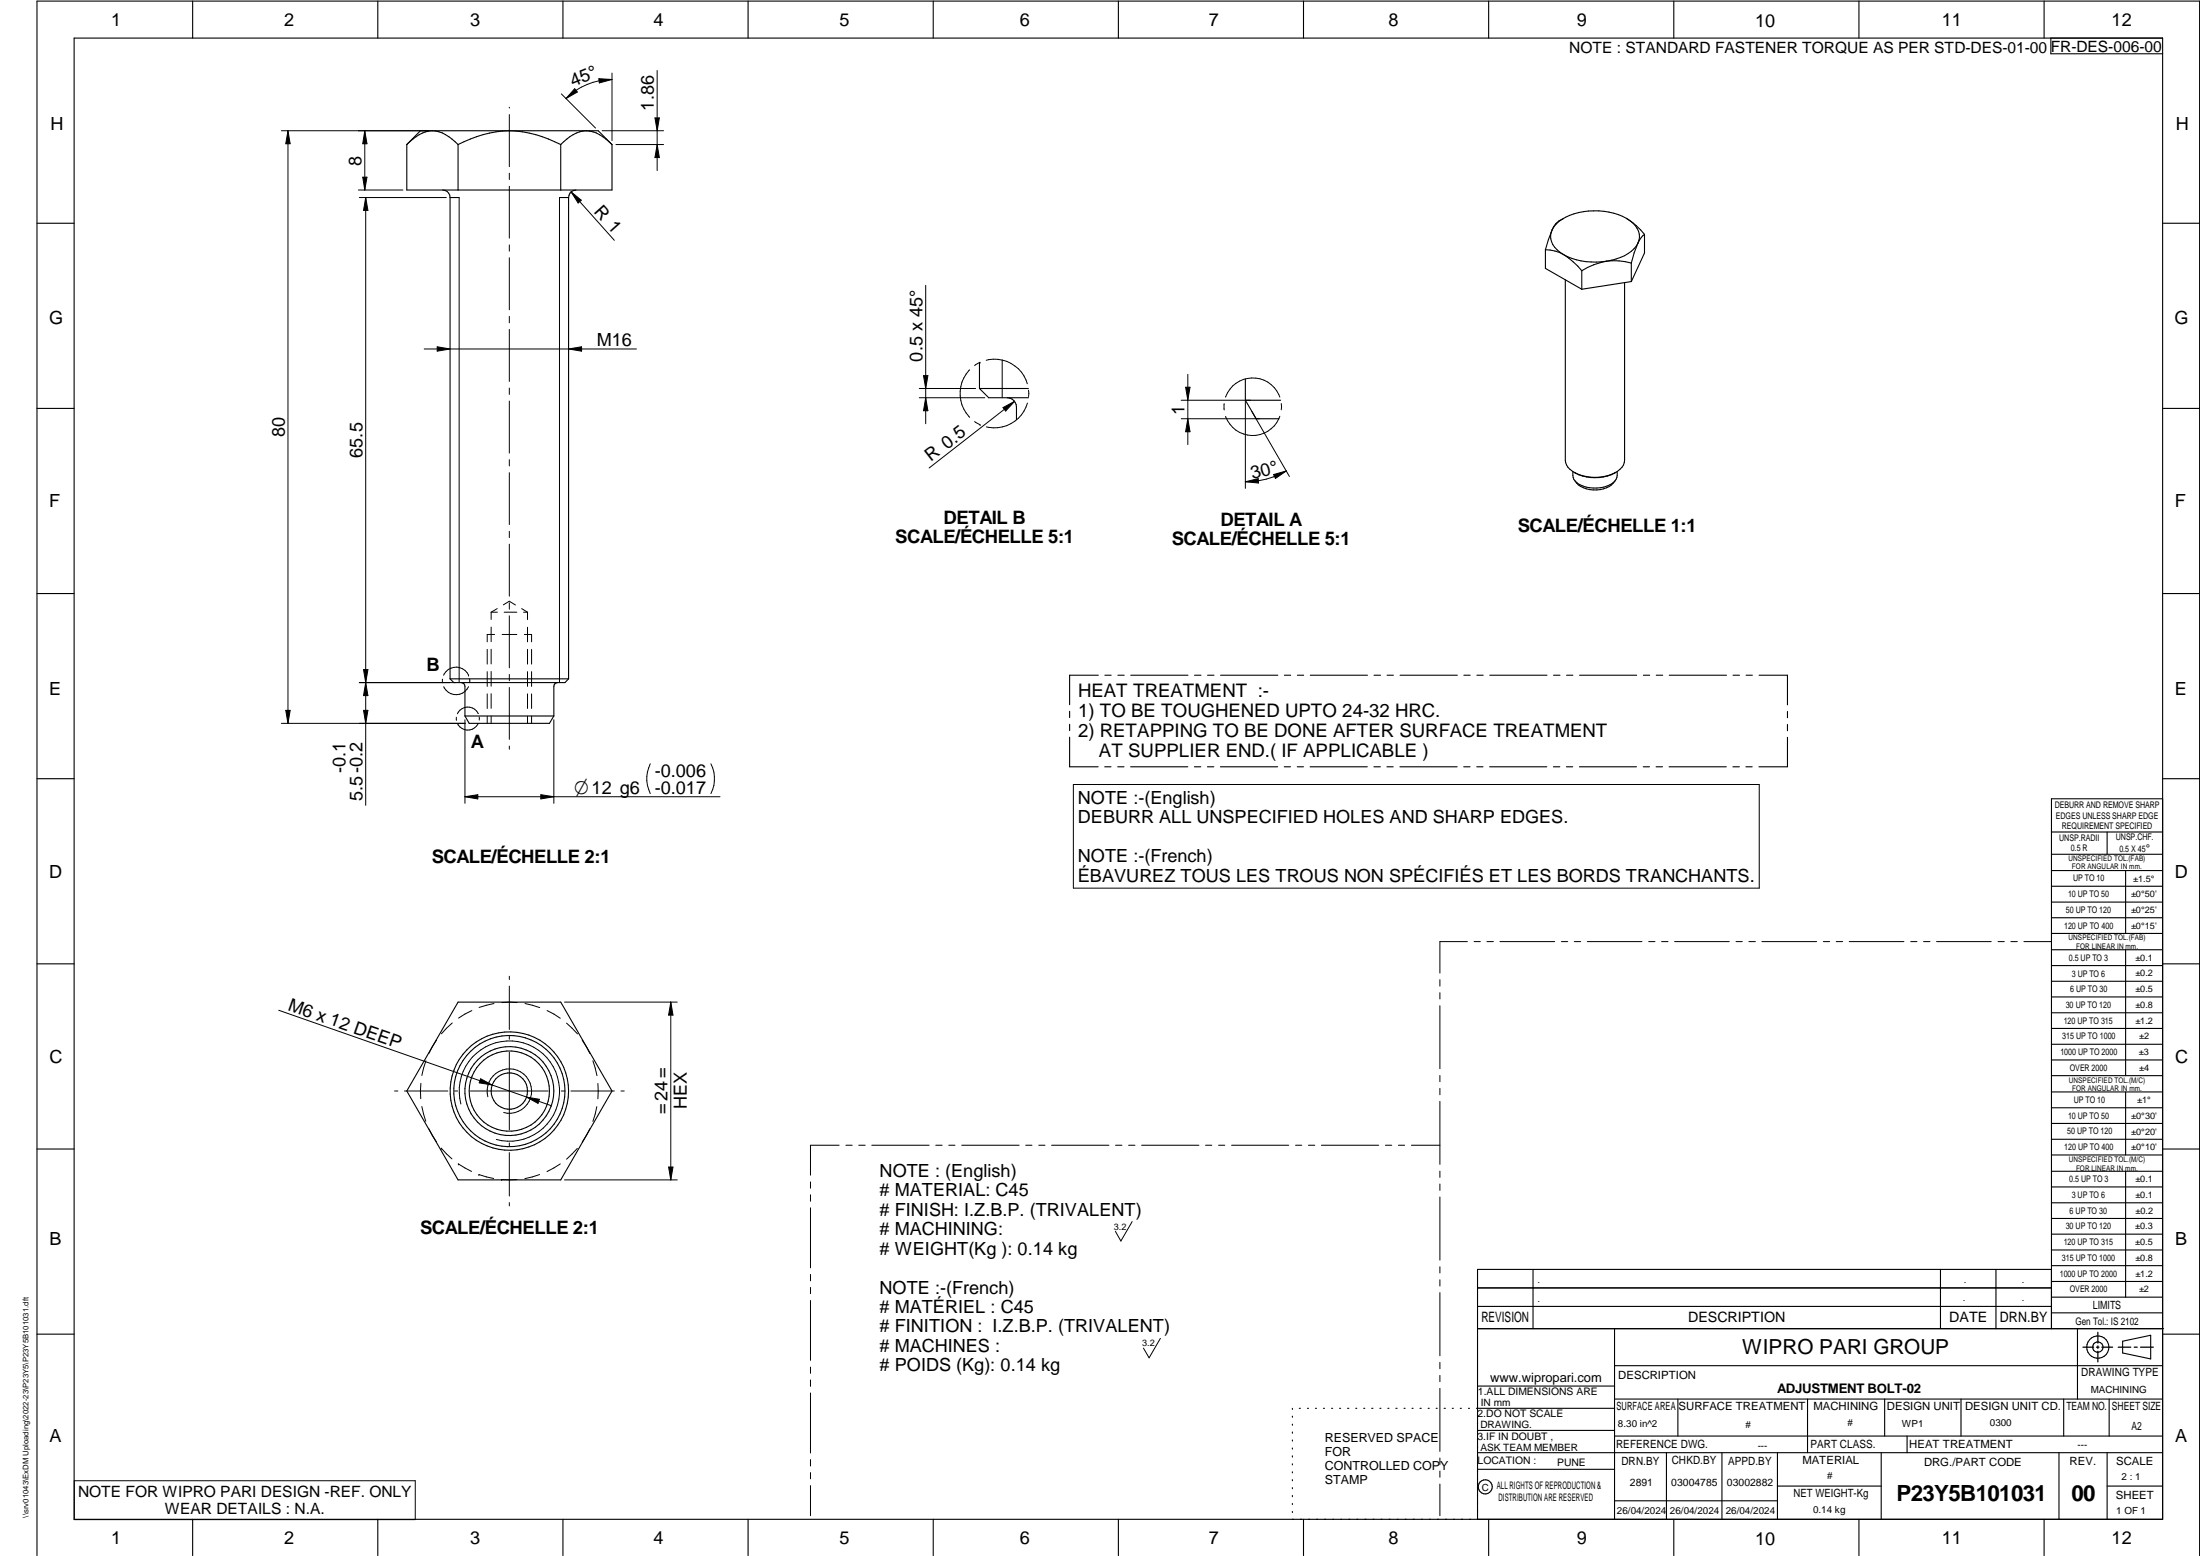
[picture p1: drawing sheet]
<svg xmlns="http://www.w3.org/2000/svg" width="594mm" height="420mm" viewBox="0 0 594 420" stroke-linecap="round" stroke-linejoin="round" font-family="sans-serif">
<g fill="none" stroke="#000" stroke-width=".3">
<path d="M20 10.3h564v400h-564zM52 .3v10M102 .3v10M152 .3v10M202 .3v10M252 .3v10M302 .3v10M352 .3v10M402 .3v10M452 .3v10M502 .3v10M552 .3v10"/>
<path d="M553.8 10.3v4.2h30.2M109.8 39v12.3h55.5v-12.3M123.7 39a10.7 10.7 0 0 0-7-3.7 10.5 10.5 0 0 0-6.9 3.7M123.7 39v12.3M137.5 35.3a31.5 31.5 0 0 0-13.8 3.7M137.5 35.3a31.5 31.5 0 0 1 13.9 3.7M137.5 35.3h-24l-3.7 3.7M137.5 35.3h24l3.8 3.7M151.4 39v12.3M165.3 39a9.9 9.9 0 0 0-7.9-3.6 11.1 11.1 0 0 0-6 3.6M119.5 51.3a1.97 1.97 0 0 1 2 2M121.5 53.3v130"/>
<path d="M121.5 53.3h2.5M151.1 53.3h2.4M153.5 53.3v130M155.5 51.3a2.03 2.03 0 0 0-2 2M422.2 59a5.2 5.2 0 0 0-3.1 3.1M439.2 59a18.7 18.7 0 0 1 4.9 4.3M439.2 59a18.3 18.3 0 0 0-18.3 .9l-1.3 1.4-.5 .8M439.2 59a5.6 5.6 0 0 1 3.4 5.9l-.3 .8M10 60.3h10M417.3 67.4v5.1l9.8 5.6M417.3 67.4a11.1 11.1 0 0 1 6 1.9 18.7 18.7 0 0 0 10.5 1.2M419.1 62.1l-1.8 5.3"/>
<path d="M419.1 62.1a4.9 4.9 0 0 0 2.2 6.1l.9 .5a21.3 21.3 0 0 1 4.9 4.4M422.7 75.6v48.7a3.8 3.8 0 0 0 2 3M427.1 73.1v5M433.8 70.5a19 19 0 0 0-6.7 2.6M433.8 70.5a16.8 16.8 0 0 1 6.7 .5M438.7 76.3v48a3.5 3.5 0 0 1-2 3M440.5 76l-13.4 2.1M440.5 71v5M442.3 65.7l-1 2.6-.8 2.7M442.3 65.7a10.1 10.1 0 0 1-7.2 4.6l-1.3 .2M444.1 63.3v5l-3.6 7.7M444.1 63.3a5.5 5.5 0 0 0-1.8 2.4"/>
<path d="M584 60.3h10M264.5 97.9v7M10 110.3h10M264.5 104.9l2.5 2.5h10.7M264.5 104.9h13.2M272 107.4a2.53 2.53 0 0 1 2.5 2.5v3.4M336.3 108.1l2.9 5h6.1M336.3 108.1h9.5M336.3 102.3v5.8M584 110.3h10M424.7 127.3a12.1 12.1 0 0 0 12 0M424.7 127.3a3.3 3.3 0 0 0 2.7 3.9 8.8 8.8 0 0 0 8.6-1.2 3.1 3.1 0 0 0 .7-2.7"/>
<path d="M425.1 127.6a11.7 11.7 0 0 0 11.3 0M425.2 129.8a6.6 6.6 0 0 0 6.9 2.4l.9-.2a5 5 0 0 0 3.2-2.2M10 160.3h10M584 160.3h10M121.5 183.3l1 1h30.1l.9-1M121.5 183.3h32M124.5 184.3a1.01 1.01 0 0 1 1.1 1v8M125.6 193.3l1.1 2h21.7l1.2-2M125.6 193.3h24M150.5 184.3a1.01 1.01 0 0 0-.9 1v8M288.8 192.1v1.7M288.8 195.6v1.7"/>
<path d="M288.8 199.1v8h7.7M296.6 182.3h-7.8v8M298.4 182.3h1.7M301.9 182.3h1.7M305.3 182.3h15.5M322.6 182.3h1.7M326.1 182.3h1.7M329.6 182.3h15.5M346.8 182.3h1.7M350.3 182.3h1.7M353.8 182.3h15.5M371 182.3h1.8"/>
<path d="M374.6 182.3h1.7M378.1 182.3h15.4M395.3 182.3h1.7M398.8 182.3h1.7M402.3 182.3h15.4M419.5 182.3h1.8M423 182.3h1.7M426.5 182.3h15.5M443.8 182.3h1.7M447.2 182.3h1.8M450.8 182.3h15.4M468 182.3h1.7"/>
<path d="M471.5 182.3h1.7M475 182.3h7.7v8M482.7 199.1v8h-7.7M482.7 192.1v1.7M482.7 195.6v1.7M10 210.3h10M298.3 207.1h1.7M301.8 207.1h1.7M305.3 207.1h15.5M322.5 207.1h1.8M326 207.1h1.8M329.6 207.1h15.4"/>
<path d="M346.8 207.1h1.7M350.3 207.1h1.7M353.8 207.1h15.4M371 207.1h1.7M374.5 207.1h1.7M378 207.1h15.5M395.3 207.1h1.7M398.8 207.1h1.7M402.2 207.1h15.5M419.5 207.1h1.7M423 207.1h1.7M426.5 207.1h15.4"/>
<path d="M443.7 207.1h1.7M447.2 207.1h1.7M450.7 207.1h15.5M467.9 207.1h1.8M471.5 207.1h1.7M584 215.7h-30v143.1M584 210.3h10M554 224.7h30M554 230.7h30M554 235.1h30M554 239.3h30M569 224.7v6"/>
<path d="M574 235.1v17M554 243.6h30M554 247.8h30M554 252.1h30M554 256.5h30M574 256.5v33.9M10 260.3h10M123.7 270.6h27.7l13.9 24-13.9 24h-27.7l-13.9-24zM554 260.7h30M554 265h30M554 269.2h30M554 273.5h30"/>
<path d="M554 277.7h30M584 260.3h10M554 282h30M554 286.2h30M554 290.4h30M554 294.9h30M554 299.1h30M574 294.9v17M10 310.3h10M554 303.4h30M554 307.6h30M554 311.9h30"/>
<path d="M554 316.3h30M574 316.3v34M584 310.3h10M554 320.5h30M554 324.8h30M554 329h30M554 333.2h30M554 337.5h30M399 358.8h185.2M399 352.8h155M399 347.8h155M414 342.8v16"/>
<path d="M436 358.8v51.5M524 342.8v16M539 342.8v16M554 341.8h30M554 346h30M554 350.3h30M554 354.5h30M554 342.8h-155v67.5M561 358.8v19M10 360.3h10M399 374.3h37M436 377.8h148"/>
<path d="M453.1 377.8v10M488.1 377.8v14.5M508.9 377.8v10M529.5 377.8v10M557.3 377.8v10M569.5 377.8v10M573.2 362.2l7.6-1.6v6.3l-7.6-1.6zM584 368.8h-148M584 360.3h10M349 380.3v.3M349 382.4v.3M349 384.6v.3"/>
<path d="M349 386.7v.3M349 388.8v.3M349 391v.3M349 393.1v.3M349 395.3v.3M349 397.4v.3M349 399.5v.3M350.9 380.3h.2M353.1 380.3h.2M355.2 380.3h.3M357.4 380.3h.3M359.6 380.3h.3"/>
<path d="M361.7 380.3h.3M363.9 380.3h.3M366.1 380.3h.3M368.3 380.3h.2M370.4 380.3h.3M372.6 380.3h.3M374.8 380.3h.3M376.9 380.3h.4M379.1 380.3h.3M381.3 380.3h.3M383.4 380.3h.4M385.6 380.3h.3"/>
<path d="M387.8 380.3h.3M390 380.3h.3M392.2 380.3h.3M394.3 380.3h.3M396.5 380.3h.3M398.7 380.3h37.3M399 396.7h37M399 392.3h185M399 386.2h37M436 387.8h148M450 392.3v18M465 392.3v18"/>
<path d="M480 392.3v18M508 392.3v18M515 387.8v4.5M556 392.3v18M569 392.3v18M52 410.3v9.7M102 410.3v9.7M152 410.3v9.7M202 410.3v9.7M252 410.3v9.7M302 410.3v9.7M349 401.7v.3"/>
<path d="M349 403.8v.4M349 406v.3M349 408.1v.3M352 410.3v9.7M402 410.3v9.7M436 405.3h44M452 410.3v9.7M480 401.3h28M502 410.3v9.7M552 410.3v9.7M569 401.3h15M10 420v-419.7h584v419.7"/>
<circle cx="137.5" cy="294.6" r="10.8"/>
<circle cx="137.5" cy="294.6" r="16"/>
<circle cx="137.5" cy="294.6" r="4.9"/>
<circle cx="137.5" cy="294.6" r="12"/>
<circle cx="137.6" cy="294.6" r="15"/>
<circle cx="566.5" cy="363.7" r="1.39"/>
<circle cx="566.5" cy="363.8" r="3"/>
<circle cx="401.1" cy="401.5" r="1.9"/>
</g>
<g fill="none" stroke="#000" stroke-width=".27">
<path d="M165.3 19.7v18.3M177.5 19v27.1M76 35.3h39.7M77.8 35.3l.6 3.5h-1.2zM77.8 35.3v160M98.5 35.3v16M98.5 35.3l.6 3.5h-1.1zM137.5 29v.2M137.5 30.9v14.1M151.6 25.4l9.2 9.2M155.2 24l.7 .8-3.1 1.8zM161.7 21.3l3.6 .2-3.5 .9z"/>
<path d="M162.6 35.3h16.6M165.3 21.5a17.7 17.7 0 0 0-12.5 5.1M166.3 39h12.9M176.9 31.8h1.1l-.5 3.5zM177.5 39l.5 3.5h-1.1zM96.8 51.3h12M97 53.3h23.5M98 47.8h1.1l-.6 3.5zM98.8 53.3l.5 3.5h-1.1zM98.8 53.3v164.2M124 53.3v131M137.5 46.8v1.7"/>
<path d="M137.5 50.3v14M151.1 53.3v131M154.2 51.8l2.8 2.3-.9 .7zM154.2 51.8l11.7 13.1M137.5 66.1v1.7M137.5 69.6v14.1M250 77v37.4M114.5 94.2h57.4M118.1 93.6l3.4 .6-3.4 .6zM137.5 85.4v1.8M137.5 88.9v14.1M153.5 94.2l3.5-.6v1.2z"/>
<path d="M261.8 99.9a9.3 9.3 0 0 0 0 12.8M264.6 97.8h.1M264.6 97.8l-1.4 .9M270.6 97.2v10.2M270.7 97.2a9 9 0 0 1 6.7 6.4M270.7 97.2a8.6 8.6 0 0 0-4.4 .1M137.5 104.8v1.7M137.5 108.3v14M248.2 104.9h15.2M248.2 107.4h17.7M249.4 101.4h1.2l-.6 3.5zM250 107.4l.6 3.5h-1.2z"/>
<path d="M263.2 113.8l1.4 .9M264.7 114.7h.1M270.8 110.1l3.2-1.7-2.4 2.6zM274 108.4l-23.1 18M277.4 108.8a9.3 9.3 0 0 1-11 6.5M277.7 105.4v1.7M319 108.1h18.7M319 113.1h21.1M320.2 104.6h1.1l-.5 3.5zM320.8 101.1v19M320.8 113.1l.5 3.5h-1.1zM330.6 109v1.7"/>
<path d="M336.3 108.4v23.5M338 111.1l10.2 17.6M345.6 107.2a7.8 7.8 0 0 0-7.3-5.1 7.8 7.8 0 0 0-7.3 5.1M345.6 112.4a7.8 7.8 0 0 1-7.3 5.2 7.8 7.8 0 0 1-7.3-5.2M346 109v1.7M137.5 124.1v1.7M137.5 127.6v14M336.3 130.1l3.5-.9v1.2zM343.9 128.1l3.4-.9-2.9 2zM347.3 127.2a21.7 21.7 0 0 1-11 2.9M137.5 143.5v1.7M137.5 146.9v14.1"/>
<path d="M131.6 175.3v4M132.6 165.3h1.7M132.6 175.3v4M132.6 165.3v2M132.6 169.3v4M133.6 171.3h-2v2M134.3 164.3l-1.7 1M135.6 171.3h4M135.9 163.3l1.6-1 1.7 1.1M136.1 165.3h3.5M137.5 162.8v1.7M137.5 166.3v14"/>
<path d="M140.9 164.3l1.5 1M141.4 165.3h1M141.6 171.3h1.9v2M142.4 175.3v4M142.4 165.3v2M142.4 169.4v3.9M143.5 175.3v4M76 195.3h49.6M77.2 191.8h1.2l-.6 3.5zM97 184.3h26M98.2 191.8h1.1l-.5 3.5zM98.2 180.8h1.1l-1.1 7h1.1z"/>
<path d="M119.5 183.4v1M119.8 185.4a3.7 3.7 0 0 0 3.4 2.2 3.7 3.7 0 0 0 3.3-2.2M123.2 193.7l.1 .8M123.5 195.3a3.1 3.1 0 0 0 2.8 1.9 3.1 3.1 0 0 0 2.9-1.9M125.6 194.4v22.5M126.5 182.3a3.7 3.7 0 0 0-3.4-2.2 3.7 3.7 0 0 0-3.3 2.2M126.5 182.3h.1M126.8 183.3v1M129.2 192.7a3.1 3.1 0 0 0-2.9-1.8 3.1 3.1 0 0 0-2.8 1.8M129.4 193.6v.8M131.6 181.4v3.9M131.6 187.4v3.9"/>
<path d="M131.6 193.4v1.9M132.6 181.3v4M132.6 187.3v4M132.6 193.3v2M137.5 182.1v1.7M137.5 185.6v14M142.4 181.4v3.9M142.4 187.4v3.9M142.4 193.4v1.9M143.5 181.4v3.9M143.5 187.4v3.9M143.5 193.4v1.9"/>
<path d="M149.6 194.4v22.5M125.6 215.1l3.4-.5v1.1zM125.6 215.1h68.8M137.5 201.5v.8M146 214.6l3.6 .5-3.6 .6zM175.6 206.2a9 9 0 0 0 0 8.1M192 206.2a9 9 0 0 1 0 8.1M289.8 211.8h185.3v28h-185.3zM396.2 254.3h-7.4v8.5M398.1 254.3h1.6M401.5 254.3h1.8M405 254.3h14.8"/>
<path d="M421.6 254.3h1.7M425.1 254.3h1.7M428.6 254.3h14.8M445.2 254.3h1.7M448.7 254.3h1.7M452.2 254.3h14.8M468.8 254.3h1.7M472.3 254.3h1.7M475.8 254.3h14.8M492.4 254.3h1.7M495.8 254.3h1.8M499.4 254.3h14.7"/>
<path d="M516 254.3h1.6M519.4 254.3h1.8M522.9 254.3h14.8M539.5 254.3h1.7M543 254.3h1.7M546.5 254.3h7.4M75.3 272.8l73.5 25.7M122.1 276.2l-2.9 2.9M127.4 272.9l-3.6 2M133.4 271l-4 1M135.5 270.7h4.2M137.5 263.6v.9"/>
<path d="M137.5 266.3v11.7M137.5 279.8v.8M141.8 271l3.9 1.1M147.7 272.9l3.6 2.1M152.4 270.6h30.5M153 276.3l2.9 2.9M181.1 270.6l.6 3.5h-1.2zM181.1 270.6v48M388.8 264.5v1.8M388.8 268.1v1.6M388.8 271.6v17M106.5 294.6h.9"/>
<path d="M109.2 294.6h11.7M113.7 292.5l-.1 4.2M113.9 298.8l1.1 4M115 286.4l-1.1 4M117.9 280.8l-2.1 3.6M122.7 294.6h.9M124.5 298.1a13.5 13.5 0 0 1 11.9-17 13.5 13.5 0 0 1 14.6 14.7 13.5 13.5 0 0 1-17 11.9M127 294.6h21M129.8 291.3l3.1 1.7-3.5-.6zM131.7 296.2a6 6 0 0 1 5.3-7.6 6 6 0 0 1 6.5 6.5 6 6 0 0 1-7.5 5.3M137.5 284.1v21M142.2 296.2l3.5 .6-.4 1.1z"/>
<path d="M151.5 294.6h.9M154.2 294.6h11.7M157.2 280.9l2.1 3.6M160.1 286.4l1.1 4M161.2 298.8l-1.1 4M161.5 292.6v4.1M167.7 294.6h.9M388.8 290.4v1.7M388.8 293.9v1.7M388.8 297.4v17M115.8 304.8l2 3.5M119.2 310l2.8 2.9"/>
<path d="M119.2 310h.1M123.8 314.3h.1M123.8 314.3l3.5 2M129.3 317.2h.1M129.3 317.2l4 1M135.5 318.5h.1M137.5 308.6v.9M137.5 311.2v11.8M139.6 318.5h-4.1M145.7 317.2l-4 1.1M151.3 314.3l-3.6 2.1M152.4 318.6h30.5"/>
<path d="M155.9 310.1l-2.9 2.9M159.3 304.8l-2.1 3.6M180.5 315.1h1.2l-.6 3.5zM218.9 319.2v1.6M226.6 309.2h-7.7v8.1M228.4 309.2h1.7M231.9 309.2h1.7M235.4 309.2h15.5M252.7 309.2h1.7M256.2 309.2h1.7M259.7 309.2h15.5M277 309.2h1.7"/>
<path d="M280.5 309.2h1.7M284 309.2h15.5M301.2 309.2h1.8M304.8 309.2h1.7M308.3 309.2h15.5M325.5 309.2h1.7M329.1 309.2h1.6M332.6 309.2h15.4M349.8 309.2h1.7M353.3 309.2h1.7M356.8 309.2h15.5M374.1 309.2h1.7"/>
<path d="M377.6 309.2h1.7M381.1 309.2h7.7M388.8 316.2v1.7M388.8 319.7v1.7M137.5 324.7v.9M218.9 322.6v1.8M218.9 326.1v16.2M305.7 329.9l-3 5.2-1.5-2.6M388.8 323.2v17.1M218.9 344.1v1.8M218.9 347.6v1.7M218.9 351.2v16.1"/>
<path d="M388.8 342.1v1.6M388.8 345.6v1.7M388.8 349v17.1M218.9 369.1v1.7M218.9 372.6v1.8M218.9 376.1v16.2M313.3 361.4l-3 5.2-1.5-2.6M388.8 367.9v1.7M388.8 371.4v1.7M388.8 374.9v17M20.1 399.8h92v10.5h-92zM218.9 394.1v1.8"/>
<path d="M218.9 397.6v1.7M388.8 393.7v1.7M388.8 397.2v1.7M218.9 401.2v8.1M388.8 400.7v8.6"/>
</g>
<path d="M566.5 359.7v3M562.5 363.8h2.9M566.1 363.8h.7M566.5 363.4v.7M566.5 364.9v2.8M567.6 363.8h2.9M572 363.8h3.4M576.3 363.8h.8M578 363.8h3.5" fill="none" stroke="#000" stroke-width=".34"/>
<g fill="#000">
<path d="M77.8 35.3l.6 3.5h-1.2zM98.5 35.3l.6 3.5h-1.1zM155.2 24l.7 .8-3.1 1.8zM161.7 21.3l3.6 .2-3.5 .9zM176.9 31.8h1.1l-.5 3.5zM98 47.8h1.1l-.6 3.5zM98.8 53.3l.5 3.5h-1.1zM154.2 51.8l2.8 2.3-.9 .7zM177.5 39l.5 3.5h-1.1zM118.1 93.6l3.4 .6-3.4 .6zM153.5 94.2l3.5-.6v1.2zM250 107.4l.6 3.5h-1.2z"/>
<path d="M249.4 101.4h1.2l-.6 3.5zM270.8 110.1l3.2-1.7-2.4 2.6zM320.8 113.1l.5 3.5h-1.1zM320.2 104.6h1.1l-.5 3.5zM336.3 130.1l3.5-.9v1.2zM343.9 128.1l3.4-.9-2.9 2zM77.2 191.8h1.2l-.6 3.5zM98.2 191.8h1.1l-.5 3.5zM98.8 184.3l.5 3.5h-1.1zM98.2 180.8h1.1l-.5 3.5zM125.6 215.1l3.4-.5v1.1zM146 214.6l3.6 .5-3.6 .6z"/>
<path d="M181.1 270.6l.6 3.5h-1.2zM129.8 291.3l3.1 1.7-3.5-.6zM142.2 296.2l3.5 .6-.4 1.1zM180.5 315.1h1.2l-.6 3.5z"/>
</g>
<g font-size="6">
<text x="512.1" y="405.2">P23Y5B101031</text>
<text x="559.4" y="405.2">00</text>
</g>
<text font-size="5.6" x="470.5" y="365.5">WIPRO PARI GROUP</text>
<text font-size="5.4" x="155.1" y="214.3">O12 g6</text>
<g font-size="5">
<text x="254.8" y="141.5">DETAIL B</text>
<text x="329.6" y="142">DETAIL A</text>
<text x="409.9" y="143.6">SCALE/ÉCHELLE 1:1</text>
<text x="241.8" y="146.7">SCALE/ÉCHELLE 5:1</text>
<text x="316.4" y="147.2">SCALE/ÉCHELLE 5:1</text>
<text x="115.1" y="181.2">B</text>
<text x="291.1" y="188.2">HEAT TREATMENT :-</text>
<text x="291.1" y="193.6">1) TO BE TOUGHENED UPTO 24-32 HRC.</text>
<text x="127.1" y="202.1">A</text>
<text x="291.1" y="199.1">2) RETAPPING TO BE DONE AFTER SURFACE TREATMENT</text>
<text x="296.7" y="204.4">AT SUPPLIER END.( IF APPLICABLE )</text>
<text x="116.6" y="233">SCALE/ÉCHELLE 2:1</text>
<text x="113.4" y="333.2">SCALE/ÉCHELLE 2:1</text>
</g>
<g font-size="4.9">
<text x="30" y="6.9">1</text>
<text x="76.7" y="6.9">2</text>
<text x="127" y="6.9">3</text>
<text x="176.5" y="6.9">4</text>
<text x="226.7" y="6.9">5</text>
<text x="275.4" y="6.9">6</text>
<text x="326.4" y="6.9">7</text>
<text x="375" y="6.9">8</text>
<text x="425.8" y="6.9">9</text>
<text x="473.9" y="7.3">10</text>
<text x="524.3" y="6.9">11</text>
<text x="570.2" y="6.9">12</text>
<text x="154.8" y="23.4" transform="rotate(-22 154.8 23.4)">45°</text>
<text x="176.6" y="29.9" transform="rotate(-90 176.6 29.9)">1.86</text>
<text x="13.6" y="35.1">H</text>
<text x="587.6" y="35.1">H</text>
<text x="97.7" y="44.7" transform="rotate(-90 97.7 44.7)">8</text>
<text x="160.2" y="57.2" transform="rotate(48 160.2 57.2)">R 1</text>
<text x="13.2" y="87.5">G</text>
<text x="587.2" y="87.5">G</text>
<text x="161.2" y="93.3">M16</text>
<text x="249.1" y="97.7" transform="rotate(-90 249.1 97.7)">0.5 x 45°</text>
<text x="319.9" y="111.9" transform="rotate(-90 319.9 111.9)">1</text>
<text x="76.9" y="118.1" transform="rotate(-90 76.9 118.1)">80</text>
<text x="97.9" y="123.6" transform="rotate(-90 97.9 123.6)">65.5</text>
<text x="251.4" y="124.9" transform="rotate(-38 251.4 124.9)">R 0.5</text>
<text x="338.2" y="129.5" transform="rotate(-15 338.2 129.5)">30°</text>
<text x="13.2" y="137">F</text>
<text x="587.2" y="137">F</text>
<text x="13.2" y="187.6">E</text>
<text x="587.2" y="187.6">E</text>
<text x="93.3" y="208.7" transform="rotate(-90 93.3 208.7)">-0.1</text>
<text x="176.8" y="209.7">-0.006</text>
<text x="176.8" y="214.3">-0.017</text>
<text x="97.9" y="216.2" transform="rotate(-90 97.9 216.2)">5.5-0.2</text>
<text x="291.1" y="217.1">NOTE :-(English)</text>
<text x="291.1" y="222.3">DEBURR ALL UNSPECIFIED HOLES AND SHARP EDGES.</text>
<text x="291.1" y="232.8">NOTE :-(French)</text>
<text x="13.2" y="237">D</text>
<text x="291.1" y="238.1">ÉBAVUREZ TOUS LES TROUS NON SPÉCIFIÉS ET LES BORDS TRANCHANTS.</text>
<text x="587.2" y="237">D</text>
<text x="77.5" y="272.7" transform="rotate(19 77.5 272.7)">M6 x 12 DEEP</text>
<text x="13.4" y="287.1">C</text>
<text x="587.4" y="287.1">C</text>
<text x="185.5" y="299.6" transform="rotate(-90 185.5 299.6)">HEX</text>
<text x="180.2" y="300.9" transform="rotate(-90 180.2 300.9)">=24=</text>
<text x="237.5" y="317.8">NOTE : (English)</text>
<text x="237.5" y="323"># MATERIAL: C45</text>
<text x="237.5" y="328.3"># FINISH: I.Z.B.P. (TRIVALENT)</text>
<text x="237.5" y="333.5"># MACHINING:</text>
<text x="13.4" y="336.2">B</text>
<text x="237.5" y="338.8"># WEIGHT(Kg ): 0.14 kg</text>
<text x="587.4" y="336.2">B</text>
<text x="237.5" y="349.3">NOTE :-(French)</text>
<text x="237.5" y="354.5"># MATÉRIEL : C45</text>
<text x="237.5" y="359.8"># FINITION : I.Z.B.P. (TRIVALENT)</text>
<text x="237.5" y="365"># MACHINES :</text>
<text x="237.5" y="370.3"># POIDS (Kg): 0.14 kg</text>
<text x="13.4" y="389.3">A</text>
<text x="587.4" y="389.3">A</text>
<text x="30" y="416.9">1</text>
<text x="76.7" y="416.9">2</text>
<text x="127" y="416.9">3</text>
<text x="176.5" y="416.9">4</text>
<text x="226.7" y="416.9">5</text>
<text x="275.4" y="416.9">6</text>
<text x="326.4" y="416.9">7</text>
<text x="375" y="416.9">8</text>
<text x="425.8" y="416.9">9</text>
<text x="473.9" y="417.3">10</text>
<text x="524.3" y="416.9">11</text>
<text x="570.2" y="416.9">12</text>
</g>
<g font-size="4.2">
<text x="423.7" y="14.3">NOTE : STANDARD FASTENER TORQUE AS PER STD-DES-01-00</text>
<text x="553.8" y="14">FR-DES-006-00</text>
<text x="21.1" y="404.3">NOTE FOR WIPRO PARI DESIGN -REF. ONLY</text>
<text x="44.5" y="408.8">WEAR DETAILS : N.A.</text>
</g>
<g font-size="3.9">
<text x="400" y="357.1">REVISION</text>
<text x="455.9" y="357.1">DESCRIPTION</text>
<text x="526.4" y="357.1">DATE</text>
<text x="540" y="357.1">DRN.BY</text>
</g>
<text font-size="3.6" x="479.9" y="376.1">ADJUSTMENT BOLT-02</text>
<text font-size="3.5" x="402.4" y="373.3">www.wipropari.com</text>
<g font-size="3.4">
<text x="357.8" y="389.5">RESERVED SPACE</text>
<text x="357.8" y="393.3">FOR</text>
<text x="357.8" y="397">CONTROLLED COPY</text>
<text x="357.8" y="400.8">STAMP</text>
</g>
<g font-size="3.1">
<text x="565.1" y="353.5">LIMITS</text>
<text x="562" y="371.7">DRAWING TYPE</text>
<text x="437" y="372.3">DESCRIPTION</text>
<text x="436.5" y="380.8">SURFACE AREA</text>
<text x="453.3" y="380.8">SURFACE TREATMENT</text>
<text x="489.7" y="380.8">MACHINING</text>
<text x="509.5" y="380.8">DESIGN UNIT</text>
<text x="530.6" y="380.8">DESIGN UNIT CD.</text>
<text x="558" y="380.6">TEAM NO.</text>
<text x="570.3" y="380.7">SHEET SIZE</text>
<text x="575.6" y="386.1">A2</text>
<text x="436.4" y="391.1">REFERENCE DWG.</text>
<text x="437.8" y="395.5">DRN.BY</text>
<text x="451.4" y="395.4">CHKD.BY</text>
<text x="466.6" y="395.5">APPD.BY</text>
<text x="486.7" y="395.4">MATERIAL</text>
<text x="488.9" y="390.9">PART CLASS.</text>
<text x="515.6" y="390.9">HEAT TREATMENT</text>
<text x="519.6" y="395.9">DRG./PART CODE</text>
<text x="558.9" y="395.5">REV.</text>
<text x="571.4" y="395.6">SCALE</text>
<text x="484.3" y="404.2">NET WEIGHT-Kg</text>
<text x="571.4" y="404.7">SHEET</text>
</g>
<text font-size="3" x="579.5" y="230.1">°</text>
<g font-size="2.8">
<text x="560.4" y="357.7">Gen Tol.: IS 2102</text>
<text x="399.1" y="376.6">1.ALL DIMENSIONS ARE</text>
<text x="399" y="382.7">2.DO NOT SCALE</text>
<text x="399" y="388.7">3.IF IN DOUBT ,</text>
<text x="399" y="395.4">LOCATION :</text>
<text x="420.5" y="396">PUNE</text>
<text x="404.2" y="402">ALL RIGHTS OF REPRODUCTION &amp;</text>
<text x="440.1" y="401.2">2891</text>
<text x="451.3" y="401.2">03004785</text>
<text x="466.3" y="401.2">03002882</text>
<text x="404.7" y="405.4">DISTRIBUTION ARE RESERVED</text>
</g>
<g font-size="2.7">
<text x="564.6" y="376.2">MACHINING</text>
<text x="399.9" y="379.7">IN mm</text>
<text x="399.7" y="385.7">DRAWING.</text>
<text x="436.9" y="385.4">8.30 in^2</text>
<text x="471.4" y="385.5">#</text>
<text x="498.9" y="385">#</text>
<text x="513.6" y="385.3">WP1</text>
<text x="537.3" y="385.1">0300</text>
<text x="399.7" y="391.8">ASK TEAM MEMBER</text>
<text x="474.6" y="391.2">---</text>
<text x="561" y="391.1">---</text>
<text x="493.4" y="399.5">#</text>
<text x="572.8" y="399.7">2 : 1</text>
<text x="400.1" y="402.5">C</text>
<text x="436.6" y="408.7">26/04/2024</text>
<text x="450.9" y="408.8">26/04/2024</text>
<text x="466" y="408.9">26/04/2024</text>
<text x="489.6" y="408.5">0.14 kg</text>
<text x="571.4" y="408.7">1 OF 1</text>
</g>
<g font-size="2.5">
<text x="554.9" y="218.3">DEBURR AND REMOVE SHARP</text>
<text x="555.2" y="221">EDGES UNLESS SHARP EDGE</text>
<text x="556.1" y="227.1">UNSP.RADII</text>
<text x="556.8" y="223.8">REQUIREMENT SPECIFIED</text>
<text x="571.4" y="226.9">UNSP.CHF.</text>
<text x="559.2" y="229.9">0.5 R</text>
<text x="572.3" y="230.1">0.5 X 45</text>
<text x="559.8" y="238">UP TO 10</text>
<text x="576.1" y="238.1">±1.5°</text>
<text x="558.5" y="242.2">10 UP TO 50</text>
<text x="575.5" y="242.3">±0°50'</text>
<text x="557.4" y="250.7">120 UP TO 400</text>
<text x="557.9" y="246.5">50 UP TO 120</text>
<text x="575.5" y="250.7">±0°15'</text>
<text x="575.5" y="246.5">±0°25'</text>
<text x="558.7" y="259.4">0.5 UP TO 3</text>
<text x="559.5" y="263.7">3 UP TO 6</text>
<text x="576.6" y="263.6">±0.2</text>
<text x="576.6" y="259.4">±0.1</text>
<text x="559" y="267.9">6 UP TO 30</text>
<text x="576.6" y="267.9">±0.5</text>
<text x="557.8" y="272.2">30 UP TO 120</text>
<text x="576.6" y="272.2">±0.8</text>
<text x="556.9" y="280.7">315 UP TO 1000</text>
<text x="557.3" y="276.4">120 UP TO 315</text>
<text x="576.6" y="276.4">±1.2</text>
<text x="577.7" y="280.7">±2</text>
<text x="556.4" y="284.9">1000 UP TO 2000</text>
<text x="577.6" y="284.9">±3</text>
<text x="558.9" y="289.2">OVER 2000</text>
<text x="577.7" y="289.3">±4</text>
<text x="560" y="297.9">UP TO 10</text>
<text x="577.1" y="297.9">±1°</text>
<text x="558.5" y="302.1">10 UP TO 50</text>
<text x="575.5" y="302.1">±0°30'</text>
<text x="557.4" y="310.6">120 UP TO 400</text>
<text x="558.2" y="306.3">50 UP TO 120</text>
<text x="575.5" y="310.6">±0°10'</text>
<text x="575.5" y="306.4">±0°20'</text>
<text x="558.8" y="319.2">0.5 UP TO 3</text>
<text x="559.4" y="323.4">3 UP TO 6</text>
<text x="576.6" y="319.2">±0.1</text>
<text x="576.6" y="323.5">±0.1</text>
<text x="558.9" y="327.7">6 UP TO 30</text>
<text x="576.7" y="327.7">±0.2</text>
<text x="300.8" y="332.1">3.2</text>
<text x="557.8" y="332">30 UP TO 120</text>
<text x="576.6" y="332">±0.3</text>
<text x="556.8" y="340.5">315 UP TO 1000</text>
<text x="557.3" y="336.3">120 UP TO 315</text>
<text x="576.6" y="336.3">±0.5</text>
<text x="576.6" y="340.5">±0.8</text>
<text x="415.2" y="346.4">.</text>
<text x="530.3" y="346.5">.</text>
<text x="545.9" y="346.4">.</text>
<text x="556.2" y="344.7">1000 UP TO 2000</text>
<text x="576.6" y="344.7">±1.2</text>
<text x="415.2" y="351.5">.</text>
<text x="530" y="351.3">.</text>
<text x="545.9" y="351.4">.</text>
<text x="558.9" y="349">OVER 2000</text>
<text x="577.6" y="349">±2</text>
<text x="308.4" y="363.6">3.2</text>
</g>
<g font-size="2.1">
<text x="558.5" y="232.4">UNSPECIFIED TOL.(FAB)</text>
<text x="559.5" y="234.7">FOR ANGULAR IN mm.</text>
<text x="558.6" y="253.9">UNSPECIFIED TOL.(FAB)</text>
<text x="560.7" y="256.3">FOR LINEAR IN mm.</text>
<text x="558.7" y="292.3">UNSPECIFIED TOL.(M/C)</text>
<text x="559.6" y="294.7">FOR ANGULAR IN mm.</text>
<text x="558.7" y="313.7">UNSPECIFIED TOL.(M/C)</text>
<text x="560.6" y="316.1">FOR LINEAR IN mm.</text>
<text x="7.7" y="409.8" transform="rotate(-90 7.7 409.8)">\\srv01043\ExDM Uploading\2022-23\P23Y5\P23Y5B101031.dft</text>
</g>
</svg>
